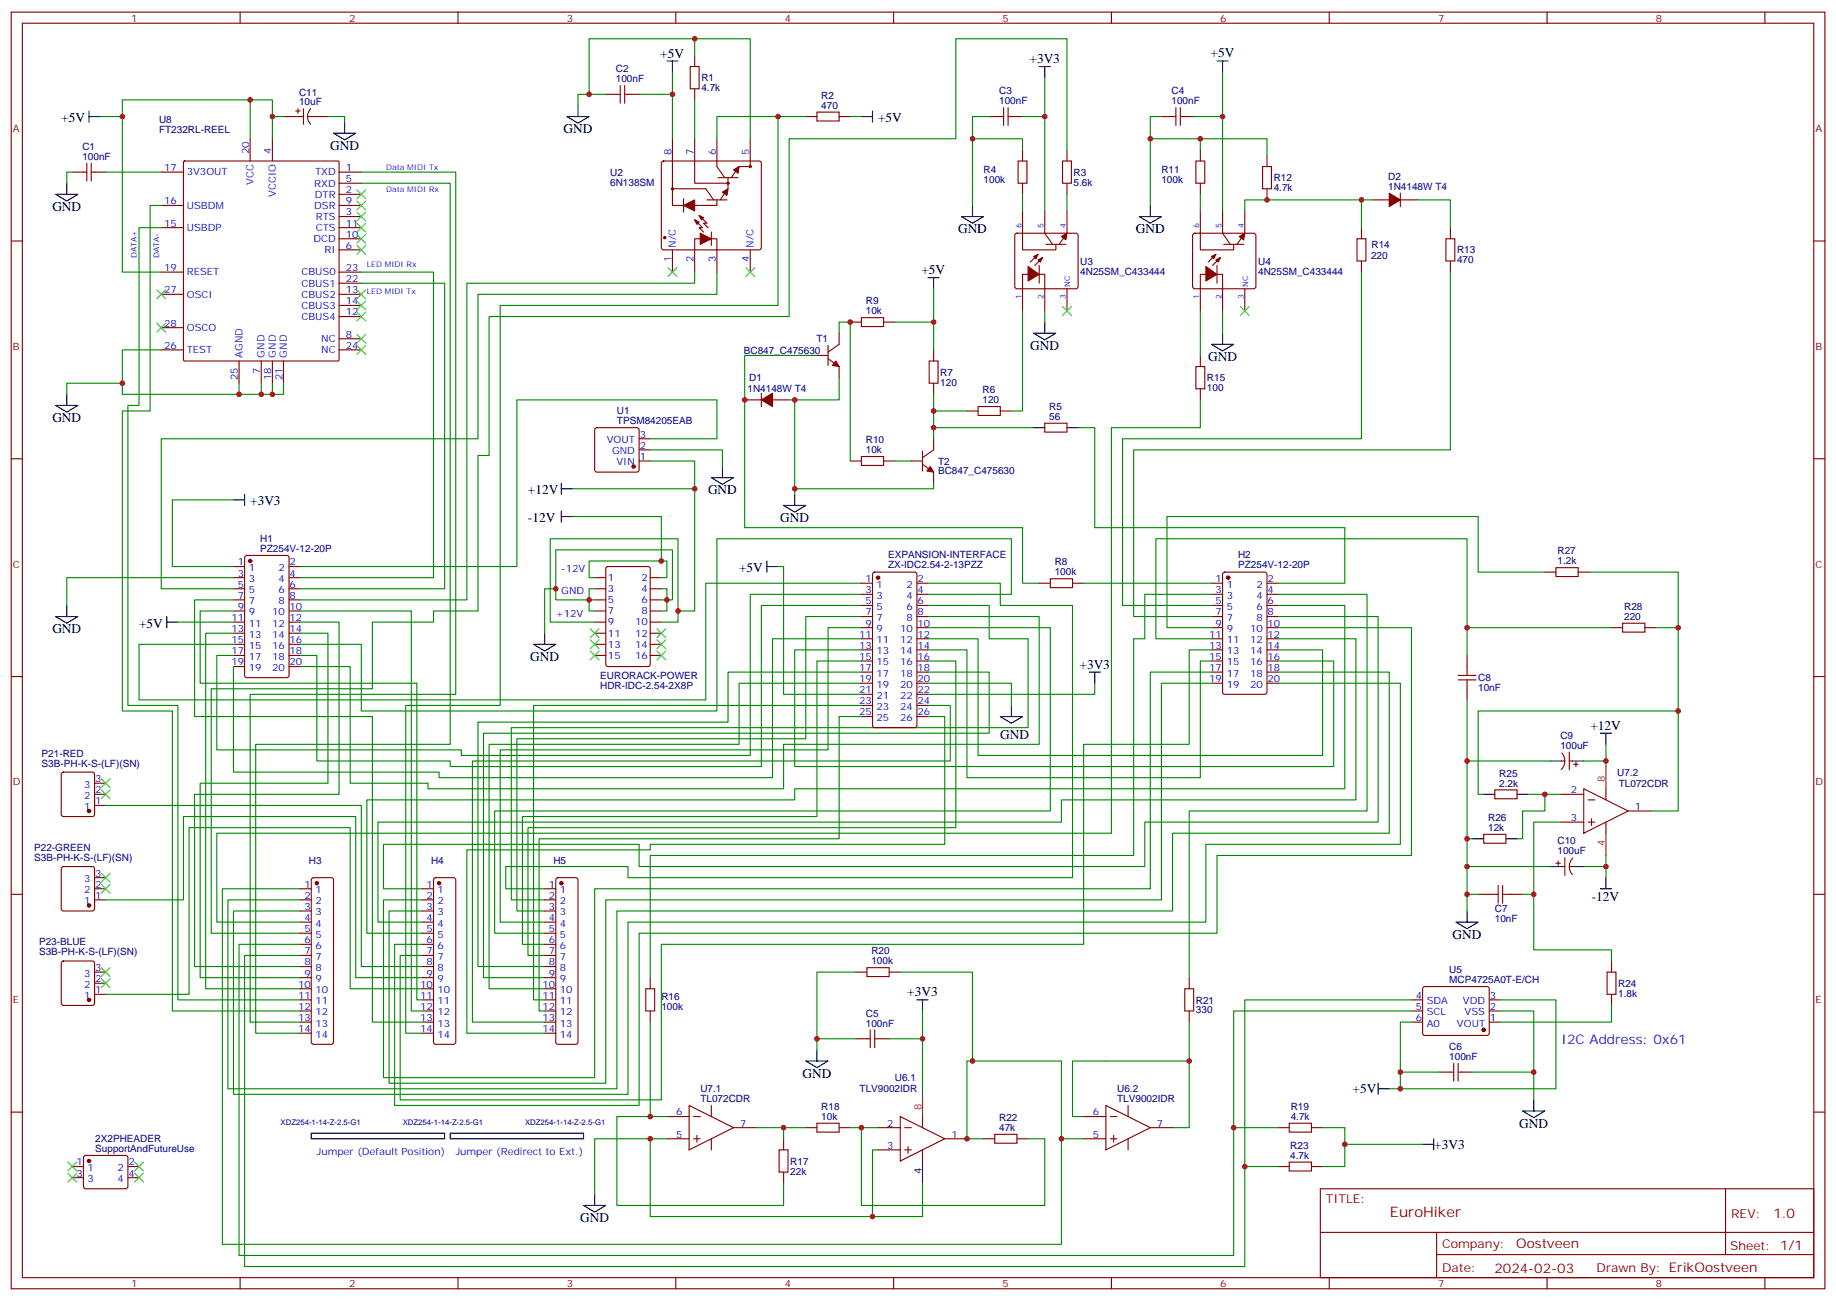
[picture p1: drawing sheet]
<svg xmlns="http://www.w3.org/2000/svg" width="583mm" height="413mm" viewBox="0 0 583 413" stroke-linecap="round" stroke-linejoin="round" font-family="sans-serif">
<g fill="none" stroke="#870000" stroke-width=".35">
<path d="M3.6 3.8h575.7v405.4h-575.7zM7.1 7.4h568.7v398.3h-568.7zM76.2 3.8v3.6M145.4 3.8v3.6M214.5 3.8v3.6M220.5 17.6v3.5M283.7 3.8v3.6M352.8 3.8v3.6M422 3.8v3.6M491.1 3.8v3.6M560.2 3.8v3.6M90 37h6.3"/>
<path d="M93.9 35.2h1.4M94.6 34.5v1.4M96.3 34.5v5M97.8 37h6.3M98.6 34.5a3.5 3.5 0 0 0 0 4.9M192.3 30h4.6M196.9 27.1v5.7M198.3 27.1v5.7M198.3 30h4.6M219.1 21.1h2.8v7.1h-2.8zM220.5 28.2v3.5M255.8 37h3.5"/>
<path d="M259.3 35.6h7.1v2.8h-7.1zM266.4 37h3.5M314 37h4.6M318.6 34.2v5.6M320 37h4.6M320 34.2v5.6M368.7 37h4.6M373.3 34.2v5.6M374.7 37h4.6M374.7 34.2v5.6M23 54.6h4.6M27.6 51.8v5.7"/>
<path d="M29 54.6h4.5M29 51.8v5.7M51.2 54.6h7M58.3 51.3l.3-.2h48.7l.3 .2v63l-.2 .3h-48.8l-.3-.2zM79.4 44.1v7M86.5 44.1v7M107.6 58.2h7.1M107.6 54.6h7.1M210.2 51.3l.4-.2h30.4l.5 .2 .2 .5v26.8l-.2 .5-.5 .2h-30.4l-.5-.2-.2-.5v-26.8zM213.5 44.1v21.1h14.1v-1.7M213.5 59.9h10.5l2.5 3.6M220.5 44.1v14.1h10.6"/>
<path d="M227.6 44.1v8.8l2.4 3.5M227.9 56.4h6.4M231.1 56.4v3.5M233.6 54.3l-1.4 2.1M238.2 44.1v8.8h-3.6M323.2 51.1h2.8v7.1h-2.8zM324.6 47.6v3.5M324.6 58.2v3.5M337.3 51.1h2.8v7.1h-2.8zM338.7 47.6v3.5M338.7 58.2v3.5M379.6 51.1h2.8v7.1h-2.8z"/>
<path d="M381 47.6v3.5M381 58.2v3.5M400.8 52.9h2.8v7h-2.8zM402.2 49.4v3.5M402.2 59.9v3.6M3.6 76.5h3.5M51.2 65.2h7M51.2 72.3h7M107.6 79.3h7.1M107.6 65.2h7.1M107.6 75.8h7.1M107.6 72.3h7.1"/>
<path d="M107.6 61.7h7.1M107.6 68.8h7.1M213.5 79.3v7.1M217 63.1v4.2M220.5 69.8l2.5 2.5h-1.1l1.4 1.4M221.9 68.4l2.5 2.5h-1.1l1.5 1.4M224.4 63.5h6.4M225.8 73.7v4.2M230 61.3l-1.4 2.2M238.2 79.3v7.1M322.4 74.3l.4-.3h18.7l.5 .3 .2 .5v16.2l-.2 .5-.5 .2h-18.7l-.5-.2-.2-.5v-16.2zM324.6 67v12.3h10.6v-1.7"/>
<path d="M331.6 67v7l2.5 3.6M332 77.6h6.3M338.7 67v7l-2.5 3.6M378.8 74.3l.5-.3h18.7l.5 .3 .2 .5v16.2l-.3 .5-.4 .2h-18.7l-.5-.2-.2-.5v-16.2zM381 67v12.3h10.6v-1.7M388.1 67v7l2.5 3.6M388.4 77.6h6.4M395.1 67v7l-2.4 3.6M430.8 75.8h2.8v7.1h-2.8zM432.2 72.3v3.5M435.7 63.5h5.3M444.5 63.5h5.3"/>
<path d="M444.5 61.3v4.3M459 75.8h2.8v7.1h-2.8zM460.4 72.3v3.5M575.8 76.5h3.5M51.2 93.5h7M51.2 86.4h7M107.6 93.5h7.1M107.6 97h7.1M107.6 86.4h7.1M107.6 89.9h7.1M220.5 86.4v-10.6h7.1v10.6M324.6 98.7v-11.6h7v11.6"/>
<path d="M329.5 80.8l-2.4 2.4M329.9 84.3v5.6M330.9 81.8l-2.4 2.5M338.7 91.7v7M381 98.7v-11.6h7.1v11.6M386 80.8l-2.5 2.4M386.3 84.3v5.6M387.4 81.8l-2.5 2.5M395.1 91.7v7M432.2 82.9v3.5M460.4 82.9v3.5M51.2 111.1h7"/>
<path d="M51.2 104h7M75.9 114.6v7.1M82.9 114.6v7.1M86.5 114.6v7.1M90 114.6v7.1M107.6 111.1h7.1M107.6 107.6h7.1M107.6 100.5h7.1M259.3 112.9h3.6M262.9 109.7v6.3M262.9 113.9l3.5 2.5v3.5M266.4 105.8v3.5l-3.5 2.5"/>
<path d="M269.9 102.3h3.5M273.4 100.9h7.1v2.8h-7.1zM280.5 102.3h3.5M295 114.6h2.8v7.1h-2.8zM296.4 111.1v3.5M379.6 116.4h2.8v7h-2.8zM381 112.9v3.5M189 136l.5-.2h12.7l.5 .2 .2 .5v12.7l-.3 .5-.4 .2h-12.7l-.5-.2-.2-.5v-12.7zM202.9 139.3h3.5M236.4 127h5.3M241.7 124.8v4.3M245.2 127h5.3"/>
<path d="M296.4 121.7v3.5M296.4 139.3v3.5l-3.6 2.5M307 130.5h3.5M310.5 129.1h7v2.8h-7zM317.5 130.5h3.6M331.6 134.4h7.1v2.8h-7.1zM381 123.4v3.6M3.6 145.7h3.5M202.9 142.8h3.5M202.9 146.4h3.5M269.9 146.4h3.5M273.4 145h7.1v2.8h-7.1z"/>
<path d="M280.5 146.4h3.5M289.3 146.4h3.5M292.8 147.4l3.6 2.5v3.5M292.8 143.2v6.3M575.8 145.7h3.5M74.1 179.9h3.5M77.9 176.6l.5-.2h12.7l.6 .4 .1 37.7-.5 .6-12.9 .1-.7-.5-.1-37.6zM91.8 179.9h3.5M74.1 183.4h3.5M74.1 186.9h3.5M74.1 190.5h3.5M74.1 194h3.5"/>
<path d="M74.1 197.5h3.5M91.8 183.4h3.5M91.8 186.9h3.5M91.8 190.5h3.5M91.8 194h3.5M91.8 197.5h3.5M188.8 183.4h3.5M188.8 186.9h3.5M188.8 190.5h3.5M188.8 194h3.5M188.8 197.5h3.5M192.5 180.1l.5-.2h12.7l.7 .4v30.6l-.5 .7h-12.9l-.6-.4-.1-30.6z"/>
<path d="M206.4 183.4h3.5M206.4 186.9h3.5M206.4 190.5h3.5M206.4 194h3.5M206.4 197.5h3.5M273.4 185.2h3.6M273.4 188.7h3.6M273.4 192.2h3.6M273.4 195.8h3.6M273.4 199.3h3.6M277.2 181.9l.5-.3h12.7l.6 .5 .1 48.2-.5 .7h-12.9l-.7-.4v-48.2zM291.1 185.2h3.5"/>
<path d="M291.1 188.7h3.5M291.1 192.2h3.5M291.1 195.8h3.5M291.1 199.3h3.5M329.9 185.2h3.5M333.4 183.8h7.1v2.8h-7.1zM340.5 185.2h3.5M384.6 185.2h3.5M384.6 188.7h3.5M384.6 192.2h3.5M384.6 195.8h3.5M384.6 199.3h3.5"/>
<path d="M388.3 181.9l.5-.3h12.7l.6 .5 .1 37.6-.5 .7-12.9 .1-.7-.5v-37.6zM402.2 185.2h3.5M402.2 188.7h3.5M402.2 192.2h3.5M402.2 195.8h3.5M402.2 199.3h3.5M490.4 181.6h3.5M493.9 180.2h7.1v2.9h-7.1zM501 181.6h3.5M511.6 199.3h3.5M515.1 197.9h7v2.8h-7zM522.1 199.3h3.6"/>
<path d="M3.6 214.8h3.5M74.1 211.6h3.5M74.1 208.1h3.5M74.1 204.6h3.5M74.1 201h3.5M91.8 211.6h3.5M91.8 208.1h3.5M91.8 204.6h3.5M91.8 201h3.5M188.8 208.1h3.5M188.8 204.6h3.5M188.8 201h3.5"/>
<path d="M206.4 208.1h3.5M206.4 204.6h3.5M206.4 201h3.5M273.4 216.9h3.6M273.4 213.4h3.6M273.4 209.9h3.6M273.4 206.3h3.6M273.4 202.8h3.6M291.1 216.9h3.5M291.1 213.4h3.5M291.1 209.9h3.5M291.1 206.3h3.5"/>
<path d="M291.1 202.8h3.5M384.6 216.9h3.5M384.6 213.4h3.5M384.6 209.9h3.5M384.6 206.3h3.5M384.6 202.8h3.5M402.2 216.9h3.5M402.2 213.4h3.5M402.2 209.9h3.5M402.2 206.3h3.5M402.2 202.8h3.5M462.9 215.9h5.6"/>
<path d="M462.9 214.5h5.6M465.7 208.1v6.4M465.7 215.9v6.3M575.8 214.8h3.5M273.4 227.5h3.6M273.4 224h3.6M273.4 220.5h3.6M291.1 227.5h3.5M291.1 224h3.5M291.1 220.5h3.5M495.8 239.1a3.8 3.8 0 0 1-.2 5.2M498.2 238.8v5.6"/>
<path d="M19.7 245.4l.4-.3h9.2l.5 .3 .2 .5v12.7l-.2 .4-.5 .3h-9.2l-.5-.3-.2-.4v-12.7zM30 255.7h3.5M30 252.2h3.5M30 248.7h3.5M474.5 250.8h7.1v2.8h-7.1zM495.7 252.2h7M495.7 241.6h1M498.2 241.6h1M499.6 242.7h1.4M500.3 242v1.4M502.7 250.4l14.2 7.1-14.2 7zM504.2 254h2.1"/>
<path d="M505.2 260v2.1M509.8 250.4v3.6M516.9 257.5h7M19.7 275.3l.4-.2h9.2l.5 .2 .2 .5v12.7l-.2 .5-.5 .2h-9.2l-.5-.2-.2-.5v-12.7zM30 278.7h3.5M99 278.9l.5-.2h5.7l.5 .2 .2 .5v51.5l-.3 .5-.4 .2h-5.7l-.5-.3-.2-.4v-51.5zM137.9 278.9l.4-.2h5.7l.5 .2 .2 .5v51.5l-.3 .5-.4 .2h-5.7l-.5-.3-.2-.4v-51.5zM176.7 278.9l.4-.2h5.7l.5 .2 .2 .5v51.5l-.3 .5-.4 .2h-5.7l-.5-.3-.2-.4v-51.5zM471 264.9h7v2.8h-7zM493.9 274.1h1.4M494.6 273.4v1.4M495.7 275.1h1"/>
<path d="M495.7 261h7M496.7 272.3v5.7M498.2 275.1h1M499.3 272.4a3.8 3.8 0 0 0-.2 5.3M504.2 261h2.1M509.8 261v3.5M3.6 284h3.5M30 285.7h3.5M30 282.2h3.5M95.3 285.7h3.5M95.3 282.2h3.5M95.3 299.8h3.5"/>
<path d="M95.3 296.3h3.5M95.3 292.8h3.5M95.3 289.2h3.5M134.1 285.7h3.5M134.1 282.2h3.5M134.1 299.8h3.5M134.1 296.3h3.5M134.1 292.8h3.5M134.1 289.2h3.5M172.9 285.7h3.5M172.9 282.2h3.5M172.9 299.8h3.5"/>
<path d="M172.9 296.3h3.5M172.9 292.8h3.5M172.9 289.2h3.5M469.2 284h6.4M475.6 281.1v5.7M477 284h6.3M477 281.1v5.7M575.8 284h3.5M19.7 305.3l.4-.2h9.2l.5 .2 .2 .5v12.7l-.2 .5-.5 .2h-9.2l-.5-.2-.2-.5v-12.7zM30 315.7h3.5M30 312.2h3.5M30 308.6h3.5"/>
<path d="M95.3 317.5h3.5M95.3 313.9h3.5M95.3 310.4h3.5M95.3 306.9h3.5M95.3 303.4h3.5M134.1 317.5h3.5M134.1 313.9h3.5M134.1 310.4h3.5M134.1 306.9h3.5M134.1 303.4h3.5M172.9 317.5h3.5M172.9 313.9h3.5"/>
<path d="M172.9 310.4h3.5M172.9 306.9h3.5M172.9 303.4h3.5M205 313.9h2.8v7.1h-2.8zM206.4 310.4v3.5M271.7 308.6h3.5M275.2 307.2h7.1v2.9h-7.1zM282.3 308.6h3.5M376.1 313.9h2.8v7.1h-2.8zM377.5 310.4v3.5M448.1 317.5h3.5M451.8 313.4l.5-.2h19.8l.5 .2 .2 .5-.1 14.4-.6 .5-20.1-.1-.4-.7v-14.1z"/>
<path d="M472.8 317.5h3.5M510.2 308.6h2.8v7.1h-2.8zM511.6 305.1v3.5M511.6 315.7v3.5M95.3 324.5h3.5M95.3 321h3.5M95.3 328h3.5M134.1 324.5h3.5M134.1 321h3.5M134.1 328h3.5M172.9 324.5h3.5M172.9 321h3.5"/>
<path d="M172.9 328h3.5M206.4 321v3.5M271.7 329.8h4.6M276.3 327v5.6M277.7 327v5.6M277.7 329.8h4.6M377.5 321v3.5M448.1 324.5h3.5M448.1 321h3.5M461.5 337.6v5.6M462.9 337.6v5.6M472.8 324.5h3.5"/>
<path d="M472.8 321h3.5M3.6 353.1h3.5M211.7 354.5h7.1M218.8 351l14.1 7-14.1 7.1zM220.2 354.5h2.1M225.8 351v3.5M232.9 358h7M255.8 358h3.5M259.3 356.6h7.1v2.8h-7.1zM266.4 358h3.5M278.7 358h7.1M285.8 354.5l14.1 7.1-14.1 7z"/>
<path d="M287.2 358h2.1M292.8 354.5v3.5M344 354.5h7M351 351l14.2 7-14.2 7.1zM352.5 354.5h2.1M358.1 351v3.5M365.2 358h7M405.7 358h3.6M409.3 356.6h7v2.8h-7zM416.3 358h3.5M456.9 340.4h4.6M462.9 340.4h4.6"/>
<path d="M575.8 353.1h3.5M23 370.4h3.5M23 373.9h3.5M26.7 367.1l.5-.2h12.7l.5 .2 .2 .5-.1 9.4-.6 .4h-13l-.4-.7v-9.1zM40.6 370.4h3.5M40.6 373.9h3.5M211.7 361.6h7.1M220.2 361.6h2.1M221.2 360.5v2.1M225.8 361.6v3.5M247.3 365.1h2.9v7h-2.9zM248.7 361.6v3.5"/>
<path d="M248.7 372.1v3.6M278.7 365.1h7.1M287.2 365.1h2.1M288.3 364v2.1M292.8 365.1v3.5M299.9 361.6h7.1M312.2 361.6h3.6M315.8 360.2h7v2.8h-7zM322.8 361.6h3.6M344 361.6h7M352.5 361.6h2.1M353.5 360.5v2.1"/>
<path d="M358.1 361.6v3.5M405.7 370.4h3.6M409.3 369h7v2.8h-7zM416.3 370.4h3.5M419.1 377.4h156.7v28.3h-156.7zM547.8 377.5v20.8M419.2 391.3h156.4M456 398.3h119.6M456 391.3v14.1M76.2 405.7v3.5M145.4 405.7v3.5M214.5 405.7v3.5"/>
<path d="M283.7 405.7v3.5M352.8 405.7v3.5M422 405.7v3.5M491.1 405.7v3.5M560.2 405.7v3.5"/>
<circle cx="213.5" cy="59.9" r=".35"/>
<circle cx="231.1" cy="58.2" r=".35"/>
<circle cx="238.2" cy="52.9" r=".35"/>
</g>
<g fill="#870000" stroke="#870000" stroke-width=".35">
<path d="M222.3 74l3.5 1.8-3.5 1.8z"/>
<path d="M221.9 68.4l1.4 .7-.7 .7z"/>
<path d="M220.5 69.8l1.4 .7-.7 .7z"/>
<path d="M229.3 61l1.8-1.1-.3 2.2z"/>
<path d="M232.9 53.9l1.7-1-.3 2.1z"/>
<path d="M217 65.2l3.5-1.7v3.5z"/>
<path d="M336.9 75.1l1.8-1.1-.4 2.2z"/>
<path d="M329.5 82.5l1.4-.7-.7 1.4z"/>
<path d="M328.1 81.5l1.4-.7-.7 1.4z"/>
<path d="M326.4 84.6l3.5 2.5-3.5 2.1z"/>
<path d="M393.4 75.1l1.7-1.1-.3 2.2z"/>
<path d="M386 82.5l1.4-.7-.7 1.4z"/>
<path d="M384.6 81.5l1.4-.7-.7 1.4z"/>
<path d="M382.8 84.6l3.5 2.5-3.5 2.1z"/>
<path d="M241.7 127l3.5-2.2v4.3z"/>
<path d="M441 61.3l3.5 2.2-3.5 2.1z"/>
<path d="M265.3 114.6l1.1 1.8-2.1-.4z"/>
<path d="M295.3 148.1l1.1 1.8-2.1-.4z"/>
<circle cx="28.3" cy="257.5" r=".53"/>
<circle cx="28.3" cy="287.5" r=".53"/>
<circle cx="28.3" cy="317.5" r=".53"/>
<circle cx="201.1" cy="148.1" r=".53"/>
<circle cx="79.4" cy="178.1" r=".53"/>
<circle cx="389.9" cy="183.4" r=".53"/>
<circle cx="471" cy="327" r=".53"/>
<circle cx="211" cy="75.5" r=".35"/>
<circle cx="28.3" cy="368.6" r=".53"/>
<circle cx="278.7" cy="183.4" r=".53"/>
<circle cx="100.6" cy="280.4" r=".53"/>
<circle cx="139.4" cy="280.4" r=".53"/>
<circle cx="178.2" cy="280.4" r=".53"/>
</g>
<g fill="none" stroke="#3c3" stroke-width=".35">
<path d="M113.3 60.3l2.8 2.8M113.3 67.3l2.8 2.9M113.3 77.9l2.8 2.9M113.3 63.8l2.8 2.8M113.3 74.4l2.8 2.8M113.3 70.9l2.8 2.8M116.1 60.3l-2.8 2.8M116.1 67.3l-2.8 2.9M116.1 77.9l-2.8 2.9M116.1 63.8l-2.8 2.8M116.1 74.4l-2.8 2.8M116.1 70.9l-2.8 2.8"/>
<path d="M49.8 92l2.8 2.9M52.6 92l-2.8 2.9M113.3 99.1l2.8 2.8M113.3 92l2.8 2.9M113.3 95.6l2.8 2.8M116.1 99.1l-2.8 2.8M116.1 92l-2.8 2.9M116.1 95.6l-2.8 2.8M212.1 85l2.8 2.8M214.9 85l-2.8 2.8M236.7 85l2.9 2.8M239.6 85l-2.9 2.8"/>
<path d="M337.3 97.3l2.8 2.9M340.1 97.3l-2.8 2.9M393.7 97.3l2.9 2.9M396.6 97.3l-2.9 2.9M49.8 102.6l2.8 2.8M52.6 102.6l-2.8 2.8M113.3 106.2l2.8 2.8M113.3 109.7l2.8 2.8M116.1 106.2l-2.8 2.8M116.1 109.7l-2.8 2.8M187.4 199.6l2.8 2.9M190.2 199.6l-2.8 2.9"/>
<path d="M208.5 199.6l2.8 2.9M211.3 199.6l-2.8 2.9M187.4 203.2l2.8 2.8M187.4 206.7l2.8 2.8M190.2 203.2l-2.8 2.8M190.2 206.7l-2.8 2.8M208.5 206.7l2.8 2.8M208.5 203.2l2.8 2.8M211.3 206.7l-2.8 2.8M211.3 203.2l-2.8 2.8M32.1 247.3l2.9 2.8M32.1 250.8l2.9 2.8"/>
<path d="M35 247.3l-2.9 2.8M35 250.8l-2.9 2.8M32.1 277.2l2.9 2.9M35 277.2l-2.9 2.9M32.1 280.8l2.9 2.8M35 280.8l-2.9 2.8M32.1 307.2l2.9 2.9M32.1 310.8l2.9 2.8M35 307.2l-2.9 2.9M35 310.8l-2.9 2.8M21.6 369l2.8 2.8M21.6 372.5l2.8 2.8"/>
<path d="M24.4 372.5l-2.8 2.8M24.4 369l-2.8 2.8M42.7 369l2.8 2.8M42.7 372.5l2.8 2.8M45.5 369l-2.8 2.8M45.5 372.5l-2.8 2.8"/>
</g>
<g fill="none" stroke="#008700" stroke-width=".35">
<path d="M220.5 17.6v-5.3h-33.5v17.7M220.5 12.3h17.7v31.8M31.8 37h7M79.4 31.7v12.4M86.5 37h3.5M104.1 37h5.3v1.8M192.3 30h-8.8v3.5M202.9 30h10.6M213.5 22.9v21.2M220.5 31.7v12.4M247 37v60h-88.2v127h-30v104h5.3M255.8 37h-28.2v7.1"/>
<path d="M269.9 37h3.5M314 37h-5.3v28.2M324.6 37h7M331.6 24.7v42.3M368.7 37h-3.5v7.1M379.3 37h8.8M388.1 22.9v44.1M23 54.6h-1.8v3.6M33.5 54.6h17.7M86.5 44.1v-12.4h-47.7v54.7h12.4M114.7 54.6h30v165.9h-65.3v104h15.9M114.7 58.2h28.2v178.1h-61.7v91.7h14.1"/>
<path d="M308.7 44.1h15.9v3.5M338.7 47.6v-35.3h-35.3v31.8h-52.9v56.4h-95.2v44.1h-3.6v49.4h-14.1v3.5h-19.4v21.2h-51.1v77.6h28.2M381 47.6v-3.5h-15.8v21.1M381 44.1h21.2v5.3M51.2 72.3h-7.1v56.4h-3.5v95.3h15.9v93.5h38.8M51.2 65.2h-3.5v65.3h-8.9v95.2h15.9v95.3h40.6M324.6 61.7v5.3M338.7 61.7v5.3M381 61.7v5.3M395.1 67v-3.5h37.1v8.8M432.2 63.5h3.5M449.8 63.5h10.6v8.8"/>
<path d="M114.7 86.4h22.9v97h-42.3M114.7 89.9h26.4v97h-45.8M220.5 86.4v3.5h-72.3v100.6h-52.9M227.6 86.4v7.1h-75.9v45.8h-100.5v47.6h22.9M296.4 91.7v10.6M324.6 98.7v31.8h-3.5M331.6 98.7v3.6M381 98.7v14.2M388.1 98.7v7.1M432.2 86.4v52.9h-75.9v52.9h28.3M460.4 86.4v56.4h-100.5v53h24.7M51.2 111.1h-12.4v14.1h51.2v-3.5"/>
<path d="M259.3 112.9h-22.9v54.6h88.2v17.7h5.3M266.4 119.9v7.1h-15.9M266.4 105.8v-3.5h3.5v44.1M284 102.3h12.4v8.8M38.8 121.7h-17.6v3.5M75.9 121.7v3.5M82.9 121.7v3.5M86.5 121.7v3.5M206.4 139.3h21.2v-12.3h-63.5v52.9h-68.8M252.3 127v30M296.4 125.2v14.1M296.4 130.5h10.6"/>
<path d="M296.4 135.8h31.7M342.2 135.8h5.3v31.7h79.4v17.7h-21.2M381 127v8.8h-28.2v128.7h-284v28.3h26.5M74.1 158.7h-19.4v21.2h19.4M181.7 155.2h38.8M206.4 146.4h14.1v47.6h-5.3M206.4 142.8h22.9v5.3M284 146.4h5.3M296.4 153.4v1.8h-44.1M181.7 164h28.2v14.1M247 179.9h1.7v40.6h24.7M56.5 197.5h17.6"/>
<path d="M74.1 183.4h-52.9v8.8M74.1 194h-10.6v22.9h68.8v100.6h1.8M74.1 190.5h-12.3v37h56.4v97h15.9M95.3 197.5h12.3v54.7h-45.8v54.7h33.5M95.3 194h35.3v127h3.5M176.4 186.9h-3.5v14.1M188.8 183.4h-1.8v-5.3h24.7v5.3h-1.8M188.8 186.9h-1.8v7.1h1.8M188.8 190.5h-12.4v-15.9h37.1v15.9h-3.6M188.8 197.5h-14.1v-26.4h40.5v26.4h-5.3M209.9 186.9h1.8v7.1h-1.8M273.4 185.2h-49.4v37h-179.9v-17.6h30"/>
<path d="M273.4 188.7h-35.2v51.2h-91.8v-1.8h-77.6v-30h5.3M273.4 192.2h-31.7v51.2h-98.8v-1.8h-42.3v-33.5h-5.3M273.4 195.8h-17.6v38.8h-91.7v54.6h8.8M273.4 199.3h-10.5v38.8h-104.1v54.7h14.1M294.6 195.8h35.3v40.5h-81.2v14.1h-112.8v-1.7h-24.7v-37.1h-15.9M294.6 188.7h26.5v-17.6h-93.5v54.6h-112.9v-21.1h-19.4M294.6 199.3h38.8v58.2h-176.4v38.8h15.9M294.6 185.2h22.9v7h23v86.5h-141.1v-3.6h-38.9v7.1h12.4M294.6 192.2h19.4v10.6h12.4v28.2h-164.1v54.7h10.6M344 185.2h40.6M384.6 188.7h-21.2v14.1h-3.5v68.8h-153.5v38.8M405.7 192.2h21.2v58.2h-174.6v3.6h-135.8v42.3h17.6"/>
<path d="M405.7 188.7h28.3v68.8h-56.5v52.9M405.7 195.8h31.8v65.2h-74.1v14.1h-160.5v-7h-81.2v14.1h12.4M405.7 199.3h42.4v72.3h-61.8v24.7h-183.4v54.7h-77.6v-51.2h8.8M465.7 199.3v8.8M490.4 181.6h-21.2v-17.6h-98.7v35.3h14.1M504.5 181.6h28.2v17.7M511.6 199.3h-45.9v-28.2h-98.8v31.7h17.7M525.7 199.3h7v26.4M74.1 201h-8.8v112.9h30M95.3 201h8.8v47.7h-40.6v61.7h31.8M273.4 213.4h-42.3v15.9h-79.4v77.6h21.2M273.4 216.9h-38.8v19.4h-79.3v77.6h17.6"/>
<path d="M273.4 202.8h-28.2v44.1h-105.8v-1.8h-65.3v-33.5M273.4 206.3h-21.1v37.1h171.1v-33.5h-17.7M273.4 209.9h-14.1v49.4h-93.5v40.5h7.1M294.6 213.4h19.4v19.4h-160.5v77.6h19.4M294.6 216.9h26.5v7.1M294.6 202.8h15.9v37.1h109.3v-33.6h-14.1M294.6 206.3h12.4v40.6h74v-37h3.6M294.6 209.9h8.8v52.9h-135.8v40.6h5.3M347.5 216.9v3.6h-52.9M384.6 213.4h-19.4v68.8h-176.4v60h-67.1v-56.5h12.4M384.6 216.9h-15.9v68.8h-176.4v58.2h-68.8v-54.7h10.6M384.6 206.3h-7.1v30h-33.5v63.5h-134.1v49.4h-82.9v-45.8h7.1"/>
<path d="M405.7 202.8h24.7v51.2h-93.5v7h-216.9v31.8h14.1M405.7 213.4h35.3v51.1h-68.8v24.7h-176.4v56.5h-123.4v-60h22.9M405.7 216.9h38.8v51.2h-61.7v24.7h-183.4v54.7h-125.3v-58.3h21.2M273.4 224h-104v93.5h3.5M273.4 227.5h-7v38.8h-95.3v54.7h1.8M294.6 224h7.1v17.6h-151.7v82.9h22.9M294.6 227.5h5.3v40.6h-93.5v1.7h-58.2v58.2h24.7M465.7 222.2v19.4M509.8 236.3v7.1M33.5 255.7h81.2v51.2h19.4M471 252.2h-1.8v-26.5h63.5v31.8h-8.8M485.1 252.2h10.6"/>
<path d="M490.4 252.2v5.3h-7.1v8.8h-1.7M492.2 241.6h-26.5v42.4M502.7 241.6h7.1M465.7 275.1h26.5M465.7 266.3h1.8M495.7 261h-8.8v40.6h24.7v3.5M502.7 275.1h7.1M509.8 271.6v7.1M33.5 285.7h24.7v-26.4h54.7v51.1h21.2M95.3 282.2h-24.7v112.9h266.3v-33.5M95.3 299.8h-19.4v98.8h315.7v-77.6h56.5M469.2 284h-3.5v5.2"/>
<path d="M483.3 284h3.6M95.3 303.4h-17.7v98.7h317.5v-84.6h53M134.1 313.9h-22.9v-51.1h-51.2v52.9h-26.5M271.7 308.6h-12.4v21.2M285.8 308.6h22.9v28.3M476.3 317.5h17.6v28.2h-52.9M511.6 319.2v5.3h-35.3M206.4 324.5v30h5.3M271.7 329.8h-12.4v3.5M282.3 329.8h10.5M292.8 321v26.5M377.5 324.5v12.4"/>
<path d="M448.1 324.5h-3.6v21.2M476.3 321h10.6v28.2M206.4 354.5h-10.6v28.2h52.9v-7M239.9 358h8.8v3.6M248.7 358h7.1M269.9 358h8.8M273.4 358v24.7h58.2v-21.1h-5.2M344 354.5h-3.5v-17.6h37v21.1h-5.3M391.6 358h14.1M419.8 358h7.1v12.4h-7.1M444.5 340.4h12.4M467.5 340.4h19.4"/>
<path d="M206.4 361.6v24.7h70.6M211.7 361.6h-22.9v17.6M278.7 365.1h-1.7v21.2h15.8v-10.6M312.2 361.6h-5.2v-24.7h29.9v24.7h7.1M395.1 370.4h10.6M426.9 363.3h24.7"/>
</g>
<g fill="none" stroke="#000" stroke-width=".35">
<path d="M211.7 19.4h3.5M213.5 19.4v3.5M386.3 19.4h3.6M388.1 19.4v3.5M28.3 37h3.5M28.3 35.2v3.6M109.4 38.8v3.5M180 37h7l-3.5 2.1zM183.5 33.5v3.5M273.4 37h3.6M277 35.2v3.6M329.9 21.1h3.5"/>
<path d="M331.6 21.1v3.6M21.2 58.2v3.5M105.9 42.3h7l-3.5 2.1zM17.7 61.7h7l-3.5 2.1zM305.2 68.8h7l-3.5 2.1zM308.7 65.2v3.6M361.6 68.8h7.1l-3.5 2.1zM365.2 65.2v3.6M294.6 88.2h3.5M296.4 88.2v3.5M328.1 105.8h7.1l-3.6 2.1zM331.6 102.3v3.5"/>
<path d="M384.6 109.3h7l-3.5 2.1zM388.1 105.8v3.5M17.7 128.7h7l-3.5 2.1zM21.2 125.2v3.5M328.1 135.8h3.5M338.7 135.8h3.5M74.1 158.7h3.5M77.6 157v3.5M178.2 155.2h3.5M178.2 153.4v3.6M225.8 151.7h7.1l-3.6 2.1zM229.3 148.1v3.6"/>
<path d="M252.3 157v3.5M178.2 162.2v3.6M178.2 164h3.5M243.5 179.9h3.5M243.5 178.1v3.5M248.7 160.5h7.1l-3.5 2.1zM17.7 195.8h7l-3.5 2.1zM21.2 192.2v3.6M53 197.5h3.5M53 195.8v3.5M169.4 204.6h7l-3.5 2.1zM172.9 201v3.6"/>
<path d="M345.8 213.4h3.5M347.5 213.4v3.5M317.5 227.5h7.1l-3.5 2.1zM321.1 224v3.5M508 232.8h3.6M509.8 232.8v3.5M471 252.2h3.5M481.6 252.2h3.5M492.2 241.6h3.5M499.2 241.6h3.5M467.5 266.3h3.5M478 266.3h3.6"/>
<path d="M492.2 275.1h3.5M499.2 275.1h3.5M509.8 278.7v3.5M462.2 292.8h7l-3.5 2.1zM465.7 289.2v3.6M508 282.2h3.6M291.1 317.5h3.5M292.8 317.5v3.5M255.8 336.9h7.1l-3.6 2.1zM259.3 333.3v3.6M98.8 359.8h42.3v1.8h-42.3zM142.9 359.8h42.3v1.8h-42.3z"/>
<path d="M437.5 345.7h3.5M437.5 343.9v3.6M483.3 352.7h7.1l-3.5 2.2zM486.9 349.2v3.5M188.8 379.2v3.5M292.8 368.6v7.1M451.6 363.3h3.5M455.1 361.6v3.5M185.2 382.7h7.1l-3.5 2.1z"/>
</g>
<path d="M509.8 243.4v7M509.8 264.5v7.1M292.8 347.5v7" fill="none" stroke="#f00" stroke-width=".35"/>
<g fill="#c00">
<circle cx="187" cy="190.5" r=".88"/>
<circle cx="211.7" cy="190.5" r=".88"/>
<circle cx="215.2" cy="194" r=".88"/>
<circle cx="79.4" cy="31.7" r=".88"/>
<circle cx="176.4" cy="186.9" r=".88"/>
<circle cx="220.5" cy="155.2" r=".88"/>
<circle cx="209.9" cy="178.1" r=".88"/>
<circle cx="38.8" cy="37" r=".88"/>
<circle cx="86.5" cy="37" r=".88"/>
<circle cx="86.5" cy="125.2" r=".88"/>
<circle cx="82.9" cy="125.2" r=".88"/>
<circle cx="75.9" cy="125.2" r=".88"/>
<circle cx="38.8" cy="121.7" r=".88"/>
<circle cx="213.5" cy="30" r=".88"/>
<circle cx="187" cy="30" r=".88"/>
<circle cx="220.5" cy="12.3" r=".88"/>
<circle cx="247" cy="37" r=".88"/>
<circle cx="331.6" cy="37" r=".88"/>
<circle cx="308.7" cy="44.1" r=".88"/>
<circle cx="236.4" cy="127" r=".88"/>
<circle cx="252.3" cy="127" r=".88"/>
<circle cx="252.3" cy="155.2" r=".88"/>
<circle cx="269.9" cy="102.3" r=".88"/>
<circle cx="296.4" cy="102.3" r=".88"/>
<circle cx="296.4" cy="130.5" r=".88"/>
<circle cx="388.1" cy="37" r=".88"/>
<circle cx="365.2" cy="44.1" r=".88"/>
<circle cx="402.2" cy="63.5" r=".88"/>
<circle cx="381" cy="44.1" r=".88"/>
<circle cx="432.2" cy="63.5" r=".88"/>
<circle cx="206.4" cy="354.5" r=".88"/>
<circle cx="248.7" cy="358" r=".88"/>
<circle cx="273.4" cy="358" r=".88"/>
<circle cx="292.8" cy="329.8" r=".88"/>
<circle cx="377.5" cy="336.9" r=".88"/>
<circle cx="336.9" cy="361.6" r=".88"/>
<circle cx="206.4" cy="361.6" r=".88"/>
<circle cx="277" cy="386.3" r=".88"/>
<circle cx="444.5" cy="345.7" r=".88"/>
<circle cx="444.5" cy="340.4" r=".88"/>
<circle cx="486.9" cy="340.4" r=".88"/>
<circle cx="391.6" cy="358" r=".88"/>
<circle cx="395.1" cy="370.4" r=".88"/>
<circle cx="486.9" cy="284" r=".88"/>
<circle cx="509.8" cy="275.1" r=".88"/>
<circle cx="509.8" cy="241.6" r=".88"/>
<circle cx="465.7" cy="284" r=".88"/>
<circle cx="465.7" cy="275.1" r=".88"/>
<circle cx="532.7" cy="225.7" r=".88"/>
<circle cx="465.7" cy="266.3" r=".88"/>
<circle cx="465.7" cy="241.6" r=".88"/>
<circle cx="465.7" cy="199.3" r=".88"/>
<circle cx="532.7" cy="199.3" r=".88"/>
<circle cx="296.4" cy="135.8" r=".88"/>
<circle cx="259.3" cy="329.8" r=".88"/>
<circle cx="308.7" cy="336.9" r=".88"/>
<circle cx="307" cy="361.6" r=".88"/>
<circle cx="490.4" cy="252.2" r=".88"/>
<circle cx="426.9" cy="363.3" r=".88"/>
</g>
<text font-size="4.6" fill="#800" x="441.2" y="386.5">EuroHiker</text>
<g font-size="4.2">
<text x="209.6" y="18.4">+5V</text>
<text x="326.8" y="20">+3V3</text>
<text x="384.3" y="18.2">+5V</text>
<text x="19.4" y="38.8">+5V</text>
<text x="278.7" y="38.8">+5V</text>
<text x="104.8" y="47.6">GND</text>
<text x="178.9" y="42.3">GND</text>
<text x="16.6" y="67">GND</text>
<text x="304.1" y="74">GND</text>
<text x="360.6" y="74">GND</text>
<text x="292.5" y="87">+5V</text>
<text x="327.1" y="111.1">GND</text>
<text x="383.5" y="114.6">GND</text>
<text x="16.6" y="134">GND</text>
<text x="79.4" y="160.5">+3V3</text>
<text x="167.6" y="157">+12V</text>
<text x="224.8" y="157">GND</text>
<text x="167.6" y="165.8">-12V</text>
<text x="247.7" y="165.8">GND</text>
<text x="234.6" y="181.6">+5V</text>
<text x="16.6" y="201">GND</text>
<text x="44.1" y="199.3">+5V</text>
<text x="168.3" y="209.9">GND</text>
<text x="342.7" y="212.4">+3V3</text>
<text x="504.8" y="231.7">+12V</text>
<text x="317.5" y="234.6">GND</text>
<text x="505.3" y="286.1">-12V</text>
<text x="461.1" y="298.1">GND</text>
<text x="288" y="316.3">+3V3</text>
<text x="254.7" y="342.2">GND</text>
<text x="429.3" y="347.1">+5V</text>
<text x="482.3" y="358">GND</text>
<text x="455.3" y="364.7">+3V3</text>
<text x="184.2" y="388">GND</text>
</g>
<text font-size="4.2" fill="#00f" x="495.7" y="331.6">I2C Address: 0x61</text>
<g font-size="4.2" fill="#800">
<text x="562.9" y="386.7">1.0</text>
<text x="481.3" y="396.3">Oostveen</text>
<text x="474.4" y="404.1">2024-02-03</text>
</g>
<g font-size="3.9" fill="#800">
<text x="420.9" y="382">TITLE:</text>
<text x="549.5" y="386.7">REV:</text>
<text x="457.8" y="396.2">Company:</text>
<text x="549.2" y="396.8">Sheet: 1/1</text>
<text x="457.8" y="403.9">Date:</text>
<text x="506.8" y="404">Drawn By: ErikOostveen</text>
</g>
<g font-size="3.2" fill="#800">
<text x="41.7" y="6.8">1</text>
<text x="110.8" y="6.8">2</text>
<text x="180" y="6.8">3</text>
<text x="249.1" y="6.8">4</text>
<text x="318.2" y="6.8">5</text>
<text x="387.4" y="6.8">6</text>
<text x="456.5" y="6.8">7</text>
<text x="525.7" y="6.8">8</text>
<text x="4.1" y="41.9">A</text>
<text x="576.3" y="41.9">A</text>
<text x="4.1" y="111.1">B</text>
<text x="576.3" y="111.1">B</text>
<text x="4.1" y="180.2">C</text>
<text x="576.3" y="180.2">C</text>
<text x="4.1" y="249.4">D</text>
<text x="576.3" y="249.4">D</text>
<text x="4.1" y="318.5">E</text>
<text x="576.3" y="318.5">E</text>
<text x="41.7" y="408.7">1</text>
<text x="110.8" y="408.7">2</text>
<text x="180" y="408.7">3</text>
<text x="249.1" y="408.7">4</text>
<text x="318.2" y="408.7">5</text>
<text x="387.4" y="408.7">6</text>
<text x="456.5" y="408.7">7</text>
<text x="525.7" y="408.7">8</text>
</g>
<g font-size="3.2" fill="#000080">
<text x="195.5" y="22.9">C2</text>
<text x="195.5" y="26.1">100nF</text>
<text x="222.6" y="29">4.7k</text>
<text x="222.6" y="25.8">R1</text>
<text x="317.2" y="30">C3</text>
<text x="371.9" y="30">C4</text>
<text x="94.9" y="33.5">10uF</text>
<text x="94.9" y="30.3">C11</text>
<text x="260.7" y="34.5">470</text>
<text x="260.7" y="31.4">R2</text>
<text x="317.2" y="33.1">100nF</text>
<text x="371.9" y="33.1">100nF</text>
<text x="50.5" y="39.1">U8</text>
<text x="26.1" y="47.6">C1</text>
<text x="50.5" y="42.3">FT232RL-REEL</text>
<text x="26.1" y="50.8">100nF</text>
<text x="193.7" y="59">6N138SM</text>
<text x="193.7" y="55.8">U2</text>
<text x="312.2" y="58.2">100k</text>
<text x="312.2" y="55">R4</text>
<text x="340.8" y="59">5.6k</text>
<text x="340.8" y="55.8">R3</text>
<text x="368.7" y="58.2">100k</text>
<text x="368.7" y="55">R11</text>
<text x="404.3" y="57.6">R12</text>
<text x="440.7" y="57.1">D2</text>
<text x="404.3" y="60.8">4.7k</text>
<text x="440.7" y="60.3">1N4148W T4</text>
<text x="435.2" y="82.3">220</text>
<text x="435.4" y="78.8">R14</text>
<text x="462.5" y="83.6">470</text>
<text x="462.5" y="80.5">R13</text>
<text x="342.9" y="87.2">4N25SM_C433444</text>
<text x="342.9" y="84">U3</text>
<text x="399.4" y="87.2">4N25SM_C433444</text>
<text x="399.4" y="84">U4</text>
<text x="274.8" y="99.8">10k</text>
<text x="274.8" y="96.6">R9</text>
<text x="236.1" y="112.3">BC847_C475630</text>
<text x="259.2" y="108.7">T1</text>
<text x="298.5" y="119.3">R7</text>
<text x="237.3" y="124.6">1N4148W T4</text>
<text x="237.8" y="121.1">D1</text>
<text x="298.5" y="122.5">120</text>
<text x="311.9" y="124.8">R6</text>
<text x="383.2" y="124.3">100</text>
<text x="383.2" y="121.1">R15</text>
<text x="195.8" y="131.6">U1</text>
<text x="311.9" y="128">120</text>
<text x="333.1" y="130.2">R5</text>
<text x="195.8" y="134.7">TPSM84205EAB</text>
<text x="333.1" y="133.3">56</text>
<text x="274.8" y="143.9">10k</text>
<text x="274.8" y="140.7">R10</text>
<text x="297.8" y="147.5">T2</text>
<text x="297.8" y="150.7">BC847_C475630</text>
<text x="82.6" y="172">H1</text>
<text x="82.6" y="175.2">PZ254V-12-20P</text>
<text x="281.9" y="177.3">EXPANSION-INTERFACE</text>
<text x="334.8" y="179.5">R8</text>
<text x="393" y="177.3">H2</text>
<text x="494.4" y="179.2">1.2k</text>
<text x="494.4" y="176">R27</text>
<text x="281.9" y="180.5">ZX-IDC2.54-2-13PZZ</text>
<text x="334.8" y="182.7">100k</text>
<text x="393" y="180.5">PZ254V-12-20P</text>
<text x="515.6" y="196.8">220</text>
<text x="515.6" y="193.6">R28</text>
<text x="190.5" y="215.5">EURORACK-POWER</text>
<text x="190.5" y="218.7">HDR-IDC-2.54-2X8P</text>
<text x="469.2" y="219.5">10nF</text>
<text x="469.2" y="216.3">C8</text>
<text x="495.3" y="237.7">100uF</text>
<text x="495.3" y="234.6">C9</text>
<text x="13.2" y="243.4">S3B-PH-K-S-(LF)(SN)</text>
<text x="13.2" y="240.2">P21-RED</text>
<text x="475.9" y="249.7">2.2k</text>
<text x="475.9" y="246.6">R25</text>
<text x="513.4" y="246.3">U7.2</text>
<text x="513.9" y="249.8">TL072CDR</text>
<text x="472.4" y="263.8">12k</text>
<text x="472.4" y="260.7">R26</text>
<text x="494.4" y="268.1">C10</text>
<text x="10.8" y="273.4">S3B-PH-K-S-(LF)(SN)</text>
<text x="10.8" y="270.2">P22-GREEN</text>
<text x="98" y="274.3">H3</text>
<text x="136.9" y="274.3">H4</text>
<text x="175.7" y="274.3">H5</text>
<text x="494.4" y="271.3">100uF</text>
<text x="474.5" y="292.8">10nF</text>
<text x="474.5" y="289.7">C7</text>
<text x="12.4" y="303.4">S3B-PH-K-S-(LF)(SN)</text>
<text x="12.4" y="300.2">P23-BLUE</text>
<text x="276.6" y="303">R20</text>
<text x="276.6" y="306.2">100k</text>
<text x="460" y="309.1">U5</text>
<text x="209.9" y="317.5">R16</text>
<text x="460" y="312.2">MCP4725A0T-E/CH</text>
<text x="513.7" y="316.5">1.8k</text>
<text x="513.7" y="313.4">R24</text>
<text x="209.9" y="320.6">100k</text>
<text x="274.9" y="322.8">C5</text>
<text x="379.6" y="321.8">330</text>
<text x="379.6" y="318.8">R21</text>
<text x="274.9" y="325.9">100nF</text>
<text x="460.1" y="333.4">C6</text>
<text x="460.1" y="336.5">100nF</text>
<text x="222.3" y="346.8">U7.1</text>
<text x="272.9" y="346.9">TLV9002IDR</text>
<text x="284.1" y="343.3">U6.1</text>
<text x="354.6" y="346.8">U6.2</text>
<text x="222.3" y="349.9">TL072CDR</text>
<text x="260.7" y="352.4">R18</text>
<text x="354.6" y="349.9">TLV9002IDR</text>
<text x="409.7" y="352.5">R19</text>
<text x="260.7" y="355.6">10k</text>
<text x="317.2" y="359.1">47k</text>
<text x="317.2" y="355.9">R22</text>
<text x="409.7" y="355.6">4.7k</text>
<text x="30.2" y="365.7">SupportAndFutureUse</text>
<text x="30.2" y="362.5">2X2PHEADER</text>
<text x="409.6" y="364.8">R23</text>
<text x="250.9" y="369.8">R17</text>
<text x="409.6" y="367.9">4.7k</text>
<text x="250.9" y="373">22k</text>
</g>
<g font-size="3.2" fill="#00f">
<text x="79.1" y="49" transform="rotate(-90 79.1 49)">20</text>
<text x="86.1" y="49" transform="rotate(-90 86.1 49)">4</text>
<text x="213.1" y="49.4" transform="rotate(-90 213.1 49.4)">8</text>
<text x="220.2" y="49.4" transform="rotate(-90 220.2 49.4)">7</text>
<text x="227.2" y="49.4" transform="rotate(-90 227.2 49.4)">6</text>
<text x="237.8" y="49.4" transform="rotate(-90 237.8 49.4)">5</text>
<text x="52.1" y="54.3">17</text>
<text x="59.3" y="55.7">3V3OUT</text>
<text x="80.5" y="58.8" transform="rotate(-90 80.5 58.8)">VCC</text>
<text x="99.7" y="59.2">RXD</text>
<text x="100" y="55.7">TXD</text>
<text x="109.7" y="57.8">5</text>
<text x="109.7" y="54.3">1</text>
<text x="52.1" y="64.9">16</text>
<text x="87.5" y="62.6" transform="rotate(-90 87.5 62.6)">VCCIO</text>
<text x="100" y="62.8">DTR</text>
<text x="109.7" y="64.9">9</text>
<text x="109.7" y="61.3">2</text>
<text x="52.1" y="71.9">15</text>
<text x="59.3" y="66.3">USBDM</text>
<text x="99.8" y="66.3">DSR</text>
<text x="100.2" y="69.8">RTS</text>
<text x="109.7" y="71.9">11</text>
<text x="109.7" y="68.4">3</text>
<text x="59.3" y="73.3">USBDP</text>
<text x="99.5" y="76.9">DCD</text>
<text x="100.2" y="73.3">CTS</text>
<text x="109.7" y="75.5">10</text>
<text x="103" y="80.4">RI</text>
<text x="109.7" y="79">6</text>
<text x="213.1" y="83.1" transform="rotate(-90 213.1 83.1)">1</text>
<text x="214.5" y="78.6" transform="rotate(-90 214.5 78.6)">N/C</text>
<text x="220.2" y="83.1" transform="rotate(-90 220.2 83.1)">2</text>
<text x="227.2" y="83.1" transform="rotate(-90 227.2 83.1)">3</text>
<text x="237.8" y="83.1" transform="rotate(-90 237.8 83.1)">4</text>
<text x="239.2" y="78.6" transform="rotate(-90 239.2 78.6)">N/C</text>
<text x="52.1" y="86">19</text>
<text x="59.3" y="87.5">RESET</text>
<text x="95.7" y="87.5">CBUS0</text>
<text x="109.7" y="89.6">22</text>
<text x="109.7" y="86">23</text>
<text x="52.1" y="93.1">27</text>
<text x="59.3" y="94.5">OSCI</text>
<text x="95.7" y="94.5">CBUS2</text>
<text x="95.7" y="91">CBUS1</text>
<text x="109.7" y="93.1">13</text>
<text x="95.7" y="101.6">CBUS4</text>
<text x="95.7" y="98">CBUS3</text>
<text x="109.7" y="100.2">12</text>
<text x="109.7" y="96.6">14</text>
<text x="52.1" y="103.7">28</text>
<text x="59.3" y="105.1">OSCO</text>
<text x="109.7" y="107.2">8</text>
<text x="52.1" y="110.7">26</text>
<text x="59.3" y="112.1">TEST</text>
<text x="76.9" y="113.6" transform="rotate(-90 76.9 113.6)">AGND</text>
<text x="84" y="113.6" transform="rotate(-90 84 113.6)">GND</text>
<text x="87.5" y="113.6" transform="rotate(-90 87.5 113.6)">GND</text>
<text x="91.1" y="113.6" transform="rotate(-90 91.1 113.6)">GND</text>
<text x="102" y="112.1">NC</text>
<text x="102" y="108.6">NC</text>
<text x="109.7" y="110.7">24</text>
<text x="82.6" y="118.8" transform="rotate(-90 82.6 118.8)">7</text>
<text x="75.5" y="120.8" transform="rotate(-90 75.5 120.8)">25</text>
<text x="86.1" y="120.8" transform="rotate(-90 86.1 120.8)">18</text>
<text x="89.6" y="120.8" transform="rotate(-90 89.6 120.8)">21</text>
<text x="192.6" y="140.7">VOUT</text>
<text x="203.1" y="142.5">2</text>
<text x="203.1" y="139">3</text>
<text x="194.3" y="144.3">GND</text>
<text x="195.7" y="147.8">VIN</text>
<text x="203.1" y="146">1</text>
<text x="75.5" y="179.5">1</text>
<text x="91.9" y="179.5">2</text>
<text x="75.5" y="183.1">3</text>
<text x="79" y="181.3">1</text>
<text x="79" y="184.8">3</text>
<text x="88.4" y="184.8">4</text>
<text x="88.4" y="181.3">2</text>
<text x="91.9" y="183.1">4</text>
<text x="178.2" y="181.6">-12V</text>
<text x="193" y="184.5">1</text>
<text x="203.7" y="184.5">2</text>
<text x="274.8" y="184.8">1</text>
<text x="291.3" y="184.8">2</text>
<text x="385.9" y="184.8">1</text>
<text x="402.4" y="184.8">2</text>
<text x="75.5" y="186.6">5</text>
<text x="75.5" y="190.1">7</text>
<text x="79" y="188.3">5</text>
<text x="79" y="191.9">7</text>
<text x="88.4" y="191.9">8</text>
<text x="88.4" y="188.3">6</text>
<text x="91.9" y="190.1">8</text>
<text x="91.9" y="186.6">6</text>
<text x="178.2" y="188.7">GND</text>
<text x="193" y="188">3</text>
<text x="193" y="191.5">5</text>
<text x="203.7" y="188">4</text>
<text x="203.7" y="191.5">6</text>
<text x="274.8" y="188.3">3</text>
<text x="274.8" y="191.9">5</text>
<text x="278.3" y="186.6">1</text>
<text x="278.3" y="190.1">3</text>
<text x="287.8" y="190.1">4</text>
<text x="287.8" y="186.6">2</text>
<text x="291.3" y="191.9">6</text>
<text x="291.3" y="188.3">4</text>
<text x="385.9" y="188.3">3</text>
<text x="385.9" y="191.9">5</text>
<text x="389.4" y="186.6">1</text>
<text x="389.4" y="190.1">3</text>
<text x="398.9" y="190.1">4</text>
<text x="398.9" y="186.6">2</text>
<text x="402.4" y="191.9">6</text>
<text x="402.4" y="188.3">4</text>
<text x="73.4" y="197.2">11</text>
<text x="75.5" y="193.6">9</text>
<text x="79" y="195.4">9</text>
<text x="86.4" y="195.4">10</text>
<text x="91.9" y="197.2">12</text>
<text x="91.9" y="193.6">10</text>
<text x="176.4" y="195.8">+12V</text>
<text x="193" y="195.1">7</text>
<text x="203.7" y="195.1">8</text>
<text x="274.8" y="195.4">7</text>
<text x="278.3" y="193.6">5</text>
<text x="278.3" y="197.2">7</text>
<text x="287.8" y="197.2">8</text>
<text x="287.8" y="193.6">6</text>
<text x="291.3" y="195.4">8</text>
<text x="385.9" y="195.4">7</text>
<text x="389.4" y="193.6">5</text>
<text x="389.4" y="197.2">7</text>
<text x="398.9" y="197.2">8</text>
<text x="398.9" y="193.6">6</text>
<text x="402.4" y="195.4">8</text>
<text x="73.4" y="200.7">13</text>
<text x="79" y="198.9">11</text>
<text x="79" y="202.5">13</text>
<text x="86.4" y="202.5">14</text>
<text x="86.4" y="198.9">12</text>
<text x="91.9" y="200.7">14</text>
<text x="193" y="198.6">9</text>
<text x="193" y="202.1">11</text>
<text x="201.7" y="198.6">10</text>
<text x="201.7" y="202.1">12</text>
<text x="272.8" y="202.5">11</text>
<text x="274.8" y="198.9">9</text>
<text x="278.3" y="200.7">9</text>
<text x="285.7" y="200.7">10</text>
<text x="291.3" y="202.5">12</text>
<text x="291.3" y="198.9">10</text>
<text x="383.9" y="202.5">11</text>
<text x="385.9" y="198.9">9</text>
<text x="389.4" y="200.7">9</text>
<text x="396.9" y="200.7">10</text>
<text x="402.4" y="202.5">12</text>
<text x="402.4" y="198.9">10</text>
<text x="73.4" y="204.2">15</text>
<text x="73.4" y="207.8">17</text>
<text x="79" y="206">15</text>
<text x="79" y="209.5">17</text>
<text x="86.4" y="209.5">18</text>
<text x="86.4" y="206">16</text>
<text x="91.9" y="207.8">18</text>
<text x="91.9" y="204.2">16</text>
<text x="193" y="205.6">13</text>
<text x="193" y="209.2">15</text>
<text x="201.7" y="205.6">14</text>
<text x="201.7" y="209.2">16</text>
<text x="272.8" y="206">13</text>
<text x="272.8" y="209.5">15</text>
<text x="278.3" y="204.2">11</text>
<text x="278.3" y="207.8">13</text>
<text x="285.7" y="207.8">14</text>
<text x="285.7" y="204.2">12</text>
<text x="291.3" y="209.5">16</text>
<text x="291.3" y="206">14</text>
<text x="383.9" y="206">13</text>
<text x="383.9" y="209.5">15</text>
<text x="389.4" y="204.2">11</text>
<text x="389.4" y="207.8">13</text>
<text x="396.9" y="207.8">14</text>
<text x="396.9" y="204.2">12</text>
<text x="402.4" y="209.5">16</text>
<text x="402.4" y="206">14</text>
<text x="73.4" y="211.3">19</text>
<text x="79" y="213">19</text>
<text x="86.4" y="213">20</text>
<text x="91.9" y="211.3">20</text>
<text x="272.8" y="213">17</text>
<text x="278.3" y="211.3">15</text>
<text x="278.3" y="214.8">17</text>
<text x="285.7" y="214.8">18</text>
<text x="285.7" y="211.3">16</text>
<text x="291.3" y="213">18</text>
<text x="383.9" y="213">17</text>
<text x="389.4" y="211.3">15</text>
<text x="389.4" y="214.8">17</text>
<text x="396.9" y="214.8">18</text>
<text x="396.9" y="211.3">16</text>
<text x="402.4" y="213">18</text>
<text x="272.8" y="216.6">19</text>
<text x="272.8" y="220.1">21</text>
<text x="278.3" y="218.3">19</text>
<text x="278.3" y="221.9">21</text>
<text x="285.7" y="221.9">22</text>
<text x="285.7" y="218.3">20</text>
<text x="291.3" y="220.1">22</text>
<text x="291.3" y="216.6">20</text>
<text x="383.9" y="216.6">19</text>
<text x="389.4" y="218.3">19</text>
<text x="396.9" y="218.3">20</text>
<text x="402.4" y="216.6">20</text>
<text x="272.8" y="223.6">23</text>
<text x="272.8" y="227.2">25</text>
<text x="278.3" y="225.4">23</text>
<text x="285.7" y="225.4">24</text>
<text x="291.3" y="227.2">26</text>
<text x="291.3" y="223.6">24</text>
<text x="278.3" y="228.9">25</text>
<text x="285.7" y="228.9">26</text>
<text x="26.7" y="250.1">3</text>
<text x="30.2" y="251.8">2</text>
<text x="30.2" y="248.3">3</text>
<text x="498.6" y="251.8">2</text>
<text x="26.7" y="257.1">1</text>
<text x="26.7" y="253.6">2</text>
<text x="30.2" y="255.4">1</text>
<text x="519" y="257.1">1</text>
<text x="498.6" y="260.7">3</text>
<text x="26.7" y="280.1">3</text>
<text x="30.2" y="281.8">2</text>
<text x="30.2" y="278.3">3</text>
<text x="96.6" y="281.8">1</text>
<text x="135.4" y="281.8">1</text>
<text x="174.2" y="281.8">1</text>
<text x="26.7" y="287.1">1</text>
<text x="26.7" y="283.6">2</text>
<text x="30.2" y="285.4">1</text>
<text x="96.6" y="285.4">2</text>
<text x="100.1" y="287.1">2</text>
<text x="100.1" y="283.6">1</text>
<text x="135.4" y="285.4">2</text>
<text x="138.9" y="287.1">2</text>
<text x="138.9" y="283.6">1</text>
<text x="174.2" y="285.4">2</text>
<text x="177.7" y="287.1">2</text>
<text x="177.7" y="283.6">1</text>
<text x="96.6" y="292.4">4</text>
<text x="96.6" y="288.9">3</text>
<text x="100.1" y="290.7">3</text>
<text x="135.4" y="292.4">4</text>
<text x="135.4" y="288.9">3</text>
<text x="138.9" y="290.7">3</text>
<text x="174.2" y="292.4">4</text>
<text x="174.2" y="288.9">3</text>
<text x="177.7" y="290.7">3</text>
<text x="96.6" y="299.5">6</text>
<text x="96.6" y="295.9">5</text>
<text x="100.1" y="297.7">5</text>
<text x="100.1" y="294.2">4</text>
<text x="135.4" y="299.5">6</text>
<text x="135.4" y="295.9">5</text>
<text x="138.9" y="297.7">5</text>
<text x="138.9" y="294.2">4</text>
<text x="174.2" y="299.5">6</text>
<text x="174.2" y="295.9">5</text>
<text x="177.7" y="297.7">5</text>
<text x="177.7" y="294.2">4</text>
<text x="96.6" y="303">7</text>
<text x="100.1" y="304.8">7</text>
<text x="100.1" y="301.2">6</text>
<text x="135.4" y="303">7</text>
<text x="138.9" y="304.8">7</text>
<text x="138.9" y="301.2">6</text>
<text x="174.2" y="303">7</text>
<text x="177.7" y="304.8">7</text>
<text x="177.7" y="301.2">6</text>
<text x="26.7" y="310.1">3</text>
<text x="30.2" y="311.8">2</text>
<text x="30.2" y="308.3">3</text>
<text x="96.6" y="310.1">9</text>
<text x="96.6" y="306.5">8</text>
<text x="100.1" y="311.8">9</text>
<text x="100.1" y="308.3">8</text>
<text x="135.4" y="310.1">9</text>
<text x="135.4" y="306.5">8</text>
<text x="138.9" y="311.8">9</text>
<text x="138.9" y="308.3">8</text>
<text x="174.2" y="310.1">9</text>
<text x="174.2" y="306.5">8</text>
<text x="177.7" y="311.8">9</text>
<text x="177.7" y="308.3">8</text>
<text x="26.7" y="317.1">1</text>
<text x="26.7" y="313.6">2</text>
<text x="30.2" y="315.3">1</text>
<text x="94.6" y="317.1">11</text>
<text x="94.6" y="313.6">10</text>
<text x="100.1" y="315.3">10</text>
<text x="133.4" y="317.1">11</text>
<text x="133.4" y="313.6">10</text>
<text x="138.9" y="315.3">10</text>
<text x="172.2" y="317.1">11</text>
<text x="172.2" y="313.6">10</text>
<text x="177.7" y="315.3">10</text>
<text x="449.4" y="317.1">4</text>
<text x="472.9" y="317.1">3</text>
<text x="94.6" y="320.6">12</text>
<text x="100.1" y="322.4">12</text>
<text x="100.1" y="318.9">11</text>
<text x="133.4" y="320.6">12</text>
<text x="138.9" y="322.4">12</text>
<text x="138.9" y="318.9">11</text>
<text x="172.2" y="320.6">12</text>
<text x="177.7" y="322.4">12</text>
<text x="177.7" y="318.9">11</text>
<text x="449.4" y="320.6">5</text>
<text x="452.9" y="318.9">SDA</text>
<text x="452.9" y="322.4">SCL</text>
<text x="464.4" y="318.9">VDD</text>
<text x="464.9" y="322.4">VSS</text>
<text x="472.9" y="320.6">2</text>
<text x="94.6" y="327.7">14</text>
<text x="94.6" y="324.2">13</text>
<text x="100.1" y="329.5">14</text>
<text x="100.1" y="325.9">13</text>
<text x="133.4" y="327.7">14</text>
<text x="133.4" y="324.2">13</text>
<text x="138.9" y="329.5">14</text>
<text x="138.9" y="325.9">13</text>
<text x="172.2" y="327.7">14</text>
<text x="172.2" y="324.2">13</text>
<text x="177.7" y="329.5">14</text>
<text x="177.7" y="325.9">13</text>
<text x="449.4" y="324.2">6</text>
<text x="452.9" y="325.9">A0</text>
<text x="462.5" y="325.9">VOUT</text>
<text x="472.9" y="324.2">1</text>
<text x="214.6" y="354.2">6</text>
<text x="235" y="357.7">7</text>
<text x="281.7" y="357.7">2</text>
<text x="346.9" y="354.2">6</text>
<text x="367.3" y="357.7">7</text>
<text x="214.6" y="361.2">5</text>
<text x="281.7" y="364.7">3</text>
<text x="302" y="361.2">1</text>
<text x="346.9" y="361.2">5</text>
<text x="24.3" y="370">1</text>
<text x="27.8" y="371.8">1</text>
<text x="37.3" y="371.8">2</text>
<text x="40.8" y="370">2</text>
<text x="100.6" y="366.9">Jumper (Default Position)</text>
<text x="144.7" y="366.9">Jumper (Redirect to Ext.)</text>
<text x="24.3" y="373.6">3</text>
<text x="27.8" y="375.3">3</text>
<text x="37.3" y="375.3">4</text>
<text x="40.8" y="373.6">4</text>
</g>
<g font-size="3.2" fill="#f00">
<text x="509.4" y="248.3" transform="rotate(-90 509.4 248.3)">8</text>
<text x="509.4" y="268.7" transform="rotate(-90 509.4 268.7)">4</text>
<text x="292.5" y="352.4" transform="rotate(-90 292.5 352.4)">8</text>
</g>
<text font-size="3.2" x="292.5" y="372.8" transform="rotate(-90 292.5 372.8)">4</text>
<g font-size="2.5" fill="#00f">
<text x="122.6" y="53.9">Data MIDI Tx</text>
<text x="122.6" y="61">Data MIDI Rx</text>
<text x="324.2" y="72.3" transform="rotate(-90 324.2 72.3)">6</text>
<text x="331.3" y="72.3" transform="rotate(-90 331.3 72.3)">5</text>
<text x="338.3" y="72.3" transform="rotate(-90 338.3 72.3)">4</text>
<text x="380.7" y="72.3" transform="rotate(-90 380.7 72.3)">6</text>
<text x="387.7" y="72.3" transform="rotate(-90 387.7 72.3)">5</text>
<text x="394.8" y="72.3" transform="rotate(-90 394.8 72.3)">4</text>
<text x="43.4" y="82" transform="rotate(-90 43.4 82)">DATA+</text>
<text x="50.5" y="82" transform="rotate(-90 50.5 82)">DATA-</text>
<text x="116.5" y="84.6">LED MIDI Rx</text>
<text x="116.5" y="93.5">LED MIDI Tx</text>
<text x="324.2" y="95" transform="rotate(-90 324.2 95)">1</text>
<text x="331.3" y="95" transform="rotate(-90 331.3 95)">2</text>
<text x="338.3" y="95" transform="rotate(-90 338.3 95)">3</text>
<text x="339.8" y="91" transform="rotate(-90 339.8 91)">NC</text>
<text x="380.7" y="95" transform="rotate(-90 380.7 95)">1</text>
<text x="387.7" y="95" transform="rotate(-90 387.7 95)">2</text>
<text x="394.8" y="95" transform="rotate(-90 394.8 95)">3</text>
<text x="396.2" y="91" transform="rotate(-90 396.2 91)">NC</text>
</g>
<g font-size="2.5" fill="#000080">
<text x="89.1" y="357.2">XDZ254-1-14-Z-2.5-G1</text>
<text x="127.9" y="357.2">XDZ254-1-14-Z-2.5-G1</text>
<text x="166.7" y="357.2">XDZ254-1-14-Z-2.5-G1</text>
</g>
</svg>
